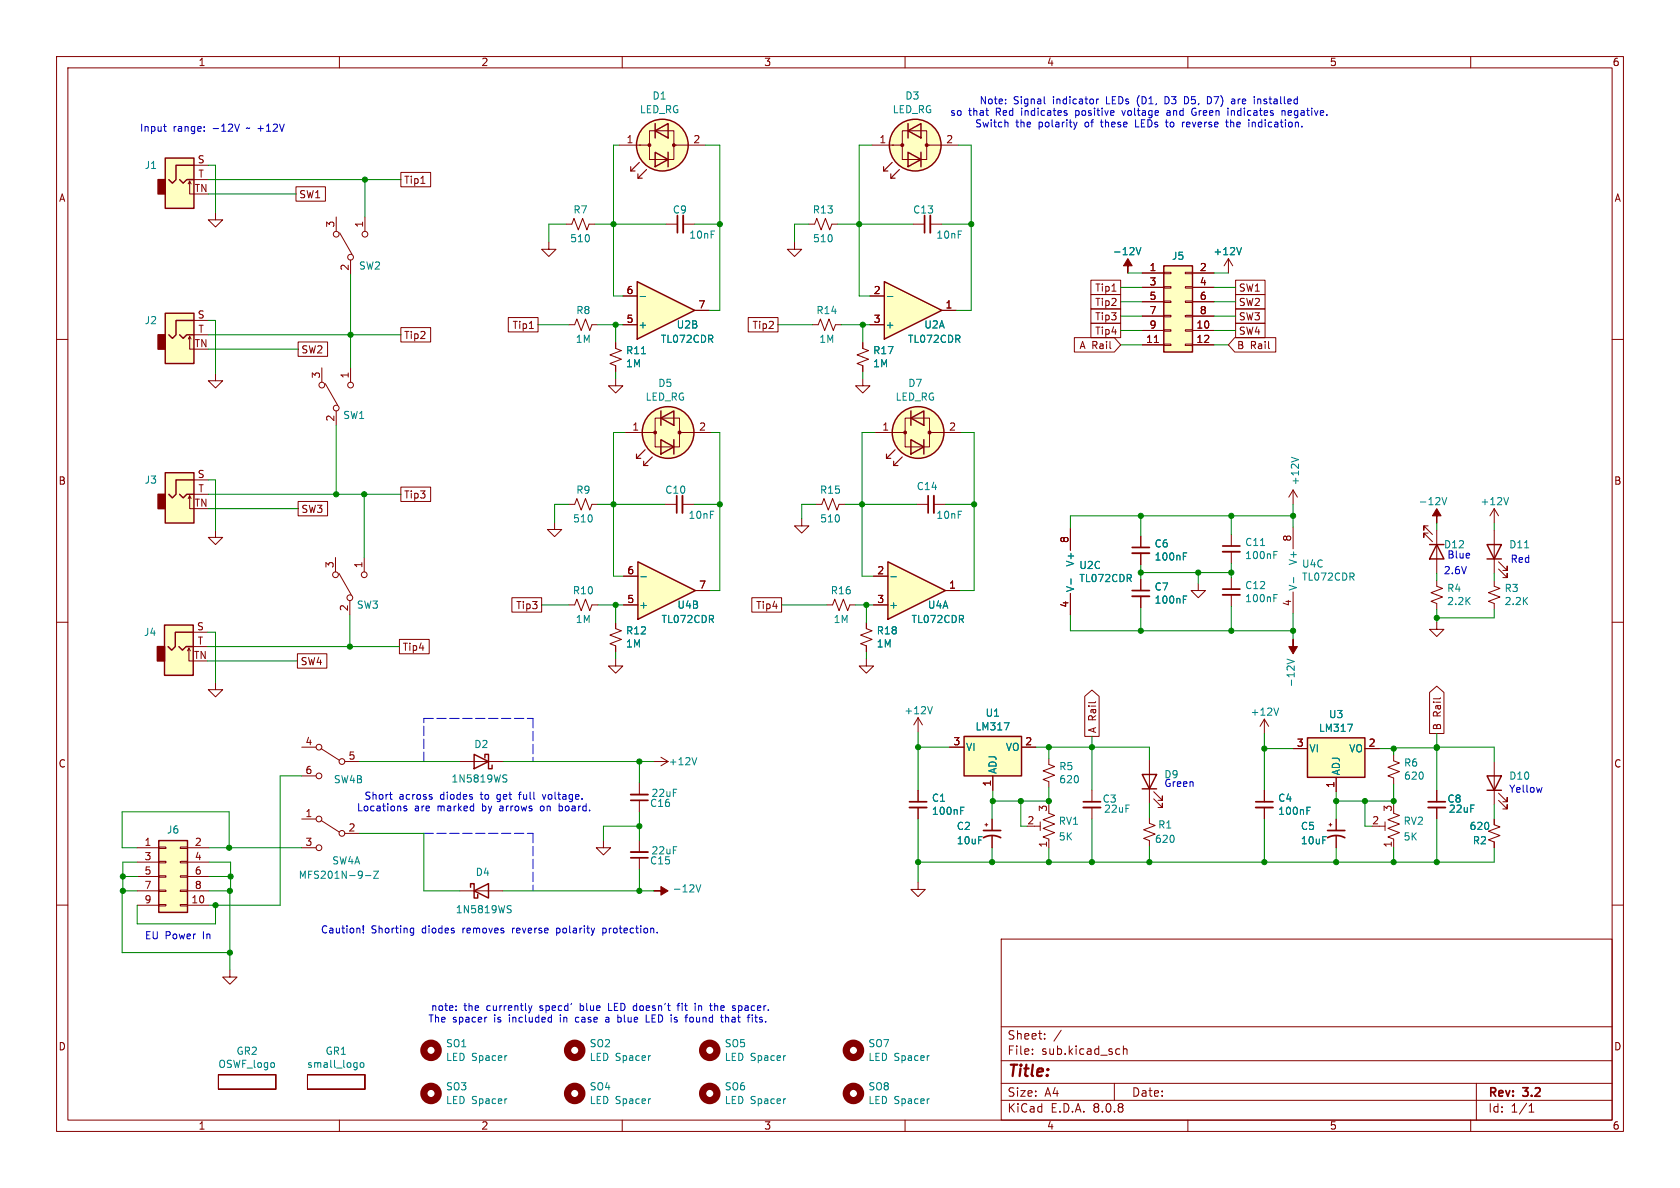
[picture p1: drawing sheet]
<svg xmlns="http://www.w3.org/2000/svg" width="297mm" height="210mm" viewBox="0 0 297 210" stroke-linecap="round" stroke-linejoin="round" font-family="sans-serif">
<g fill="none" stroke="#840000" stroke-width=".18">
<path d="M10 10h277v190h-277zM12 12h273v186h-273zM60 10v2M110 10v2M160 10v2M210 10v2M260 10v2M143.6 57.4h1.1l.3-1 .8 2 .8-2 .7 2 .4-1h1M10 60h2M285 60h2M10 110h2M285 110h2"/>
<path d="M113 138.4v2.1M113 141.5v2M10 160h2M177 166h108v32h-108zM285 160h2M60 198v2M110 198v2M160 198v2M177 194.5h108M177 191.5h108M177 187.5h108M177 181.5h108"/>
<path d="M182.5 186.3v.1M182.5 185.5v.1M184.7 183.6v.1M184.7 182.8v.1M187.6 182.1l-1.3 2M197 191.5v3M197.8 185.4l.2 .1M198 186.3l-.2 .1M198.6 184.9v1.5M198.6 185.5l.2-.1 .4 .1v.9M210 198v2M260 198v2"/>
<path d="M261 191.5v6.5M270.3 196.6h.9M270.3 195.5l.4-.4v1.5"/>
</g>
<circle cx="150.9" cy="185.7" r="1.27" fill="none" stroke="#840000" stroke-width="1.3"/>
<path d="M164.2 186.6h.1" fill="none" stroke="#008484" stroke-width=".18"/>
<path d="M111.5 140.5h3.1" fill="none" stroke="#840000" stroke-width=".33"/>
<path d="M111.5 141.5h3.1" fill="none" stroke="#840000" stroke-width=".3"/>
<path d="M231.1 130.4h10.2v7h-10.2z" fill="#ffffc2"/>
<path d="M231.1 130.4h10.2v7h-10.2zM262.9 137.2h2.5l-1.2 2.5zM262.9 139.7h2.5" fill="none" stroke="#840000" stroke-width=".25"/>
<g fill="none" stroke="#840000" stroke-width=".18">
<path d="M100.1 39.6h1l.4-1 .7 2 .8-2 .8 2 .3-1h1.1M117.7 39.6h2.1M120.8 39.6h2M97 42.8v1.3h1.3l-1.3 1.2-1.2-1.2h1.2M100.6 57.4h1l.4-1 .7 2 .8-2 .8 2 .3-1h1.1M108.8 60.6v1l1.1 .4-2.1 .7 2.1 .8-2.1 .8 1 .3v1.1M38.1 93.7v1.3h1.3l-1.3 1.3-1.3-1.3h1.3M228.6 132.3h2.5M236.2 137.4v2.6M241.3 132.3h2.5M246.4 133.5v1l1 .4-2 .7 2 .8-2 .8 1 .3v1.1M254 139.7v2"/>
<path d="M264.2 134.6v7.6M113 148.6v2M113 151.6v2.1M234.9 145.8h.6M235.2 145.5v.6M236.2 144.8v2M236.2 147.8v2.1M243.8 146.1h1.1M244.9 145.3v1.5M246.4 143.8l1 .3-2 .8 2 .8-2 .7 2 .8-2 .8 1 .3v1.6M254 142.7v2.1M264.2 144.8v1l1 .4-2.1 .7 2.1 .8-2.1 .8 1.1 .3v1.1"/>
<path d="M264.9 141.5l1.5 1.5v-.8v.8h-.7M264.9 140.2l1.5 1.5v-.7v.7h-.7"/>
</g>
<path d="M113.4 62.5h.7M238.2 128h.9l-.6 1.3M123 156.4l.5 1.3 .4-1.3" fill="none" stroke="#008484" stroke-width=".18"/>
<path d="M120.8 38.1v3M111.5 150.6h3.1M252.5 142.7h3" fill="none" stroke="#840000" stroke-width=".33"/>
<path d="M119.8 38.1v3M111.5 151.6h3.1M234.7 148.1a3.2 3.2 0 0 1 3 0M234.7 146.8h3M252.5 141.7h3" fill="none" stroke="#840000" stroke-width=".3"/>
<path d="M115.6 157.5h1.2v-.8l1.3 .8-1.3 .7v-.7z" fill="#840000" stroke="#840000" stroke-width=".18"/>
<path d="M205.7 47h5.1v15.2h-5.1z" fill="#ffffc2"/>
<g fill="none" stroke="#840000" stroke-width=".18">
<path d="M201.9 48.3h3.8M201.9 58.4h3.8M201.9 50.8h3.8M201.9 53.3h3.8M201.9 55.9h3.8M205.7 58.3h1.3v.2h-1.3zM205.7 55.8h1.3v.2h-1.3zM205.7 53.2h1.3v.3h-1.3zM205.7 50.7h1.3v.2h-1.3zM205.7 48.1h1.3v.3h-1.3zM209.5 58.3h1.3v.2h-1.3zM209.5 55.8h1.3v.2h-1.3z"/>
<path d="M209.5 53.2h1.3v.3h-1.3zM209.5 50.7h1.3v.2h-1.3zM209.5 48.1h1.3v.3h-1.3zM210.8 48.3h3.8M210.8 58.4h3.8M210.8 50.8h3.8M210.8 53.3h3.8M210.8 55.9h3.8M201.9 61h3.8M204.1 60.5h.7M205.7 60.8h1.3v.3h-1.3zM209.5 60.8h1.3v.3h-1.3z"/>
<path d="M210.8 61h3.8M81.3 134.6h7.6M162.3 156v1.2h1.3l-1.3 1.3-1.3-1.3h1.3"/>
</g>
<path d="M205.7 47h5.1v15.2h-5.1zM83.8 133.4l2.6 1.2-2.6 1.3zM85.7 134v-.6h.7v2.5h.6v-.6" fill="none" stroke="#840000" stroke-width=".25"/>
<path d="M89.1 137.6l.4 .1 .1 .3-.2 .2h-.3M89.1 137h.5" fill="none" stroke="#008484" stroke-width=".18"/>
<path d="M156.3 49.8l10.2 5.1-10.2 5z" fill="#ffffc2"/>
<path d="M156.3 49.8l10.2 5.1-10.2 5z" fill="none" stroke="#840000" stroke-width=".25"/>
<g fill="none" stroke="#840000" stroke-width=".18">
<path d="M38.1 37.6v1.3h1.3l-1.3 1.2-1.3-1.2h1.3M59.4 38.4v2.5M64.5 38.4v2.5M161.4 39.6h2M164.5 39.6h2M60 41.1l2.2 3.9M62 46v2.5M153.8 52.3h2.5M153.8 57.4h2.5M166.5 54.9h2.5M217.2 45.7l.7 1.3M217.2 45.7v2.6"/>
<path d="M217.2 45.7l-.8 1.3M38.1 120.7v1.2h1.3l-1.3 1.3-1.3-1.3h1.3"/>
<circle cx="59.4" cy="41.4" r=".51"/>
<circle cx="62" cy="45.5" r=".51"/>
<circle cx="64.5" cy="41.4" r=".51"/>
</g>
<path d="M156.9 52.4h.9M219.5 43.8l-.4 1.2M138.8 194.2h.1M138.8 186.6h.1M164.2 194.2h.1" fill="none" stroke="#008484" stroke-width=".18"/>
<path d="M164.5 38.1v3" fill="none" stroke="#840000" stroke-width=".33"/>
<path d="M163.4 38.1v3" fill="none" stroke="#840000" stroke-width=".3"/>
<g fill="none" stroke="#840000" stroke-width="1.3">
<circle cx="125.5" cy="185.7" r="1.27"/>
<circle cx="125.5" cy="193.3" r="1.27"/>
<circle cx="150.9" cy="193.3" r="1.27"/>
</g>
<path d="M29.2 55.4h5.1v8.9h-5.1z" fill="#ffffc2"/>
<path d="M27.9 59.2h1.3v2.5h-1.3z" fill="#840000" stroke="#840000" stroke-width=".25"/>
<path d="M33.3 59.9l.2-.5v2.3h.8M33.5 59.4l.3 .5M34.3 56.6h2.5M34.3 59.2h2.5" fill="none" stroke="#840000" stroke-width=".18"/>
<path d="M29.2 55.4h5.1v8.9h-5.1zM31.7 59.2l.7 .6 .6-.6h1.3M34.3 56.6h-3.2v2.6l-.6 .6-.7-.6" fill="none" stroke="#840000" stroke-width=".25"/>
<path d="M29.1 110.5h5.1v8.9h-5.1z" fill="#ffffc2"/>
<path d="M27.8 114.3h1.3v2.5h-1.3z" fill="#840000" stroke="#840000" stroke-width=".25"/>
<path d="M154.2 25.7h3.8M159.5 23.1h4.3v5.1h-4.3zM163.8 25.7h5.6M33.1 115.1l.3-.5v2.2h.8M33.4 114.6l.3 .5M34.2 111.8h2.5M34.2 114.3h2.5" fill="none" stroke="#840000" stroke-width=".18"/>
<g fill="none" stroke="#840000" stroke-width=".25">
<path d="M160.5 23.1l2.3-1.3v2.6zM160.5 26.9l2.3 1.3-2.3 1.3zM160.5 21.8v2.6M162.8 26.9v2.6M29.1 110.5h5.1v8.9h-5.1zM31.6 114.3l.7 .6 .6-.6h1.3M34.2 111.8h-3.2v2.5l-.6 .6-.7-.6"/>
<circle cx="161.8" cy="25.7" r="4.6"/>
</g>
<g fill="#840000" stroke="#840000" stroke-width=".18">
<path d="M199.4 45.7l.8 1.3h-.8v1.3v-1.3h-.8z"/>
<path d="M157.7 25.7h1.8z"/>
<circle cx="163.8" cy="25.7" r=".25"/>
<circle cx="159.5" cy="25.7" r=".25"/>
</g>
<path d="M200.9 43.8l.4 1.2 .4-1.2M114.9 194.2h.1" fill="none" stroke="#008484" stroke-width=".18"/>
<circle cx="101.6" cy="193.3" r="1.27" fill="none" stroke="#840000" stroke-width="1.3"/>
<circle cx="161.8" cy="25.7" r="4.6" fill="#ffffc2" stroke="#ffffc2" stroke-width=".18"/>
<path d="M156.2 29.5v.7M157.5 30.7v.8M157.7 28.7l-1.5 1.5h.8M159 30l-1.5 1.5h.7" fill="none" stroke="#840000" stroke-width=".2"/>
<path d="M29.2 27.9h5.1v8.9h-5.1z" fill="#ffffc2"/>
<path d="M27.9 31.8h1.3v2.5h-1.3z" fill="#840000" stroke="#840000" stroke-width=".25"/>
<g fill="none" stroke="#840000" stroke-width=".18">
<path d="M33.3 32.5l.2-.5v2.3h.8M33.5 32l.3 .5M34.3 29.2h2.5M34.3 31.8h2.5M109.5 25.7h3.8M114.8 23.1h4.3v5.1h-4.3zM119.1 25.7h5.6M38.1 66v1.3h1.3l-1.3 1.3-1.3-1.3h1.3M254 110v1.3h1.3l-1.3 1.2-1.3-1.2h1.3M223.5 127.1l-.7 1.3M223.5 127.1v2.6M223.5 127.1l.8 1.3"/>
<path d="M81.3 157.5h7.6M106.7 148.6v1.3h-1.3l1.3 1.2 1.2-1.2h-1.2M40.6 171.5v1.2h1.3l-1.3 1.3-1.2-1.3h1.2M38.6 190v2.5zM38.6 190h10.2zM38.6 192.5h10.2zM48.8 190v2.5zM54.4 190v2.5zM54.4 190h10.1zM54.4 192.5h10.1zM64.5 190v2.5z"/>
</g>
<g fill="none" stroke="#840000" stroke-width=".25">
<path d="M29.2 27.9h5.1v8.9h-5.1zM31.7 31.8l.7 .6 .6-.6h1.3M34.3 29.2h-3.2v2.6l-.6 .6-.7-.6M115.8 23.1l2.3-1.3v2.6zM115.8 26.9l2.3 1.3-2.3 1.3zM115.8 21.8v2.6M118.1 26.9v2.6M83.2 156.8v-.6h.6v2.6h.7v-.7M83.8 157.5l2.6-1.3v2.6z"/>
<circle cx="117.1" cy="25.7" r="4.6"/>
</g>
<g fill="none" stroke="#840000" stroke-width="1.3">
<circle cx="76.2" cy="185.7" r="1.27"/>
<circle cx="76.2" cy="193.3" r="1.27"/>
<circle cx="101.6" cy="185.7" r="1.27"/>
</g>
<path d="M227.5 116.5l1.3 .4-1.3 .5M226.1 125.2l-.5 1.2M89.9 160.7l.4 .1 .1 .3-.3 .3h-.3M89.9 160.1l.5 .1M63.8 187.9l.3-.1 .2 .3v.4l-.2 .2-.3-.1-.1-.1zM89.5 186.6h.1M89.5 194.2h.1M114.9 186.6h.1" fill="none" stroke="#008484" stroke-width=".18"/>
<circle cx="117.1" cy="25.7" r="4.6" fill="#ffffc2" stroke="#ffffc2" stroke-width=".18"/>
<g fill="#840000" stroke="#840000" stroke-width=".18">
<path d="M113 25.7h1.8z"/>
<path d="M228.6 113v1.3h.8l-.8 1.3-.8-1.3h.8z"/>
<circle cx="119.1" cy="25.7" r=".25"/>
<circle cx="114.8" cy="25.7" r=".25"/>
</g>
<path d="M111.5 29.5v.7M112.8 30.7v.8M113 28.7l-1.5 1.5h.8M114.3 30l-1.5 1.5h.7" fill="none" stroke="#840000" stroke-width=".2"/>
<path d="M28.1 148.6h5v12.7h-5z" fill="#ffffc2"/>
<g fill="none" stroke="#840000" stroke-width=".18">
<path d="M143 39.6h1l.4-1 .8 2 .7-2 .8 2 .4-1h1M56.9 65v2.6M57.5 67.8l2.2 3.8M59.4 72.6v2.6M62 65v2.6M24.3 149.9h3.8M24.3 152.4h3.8M24.3 154.9h3.8M24.3 157.5h3.8M28.1 159.9h1.2v.2h-1.2zM28.1 157.4h1.2v.2h-1.2zM28.1 154.8h1.2v.3h-1.2z"/>
<path d="M28.1 152.3h1.2v.2h-1.2zM28.1 149.7h1.2v.3h-1.2zM31.9 159.9h1.2v.2h-1.2zM31.9 157.4h1.2v.2h-1.2zM31.9 154.8h1.2v.3h-1.2zM31.9 152.3h1.2v.2h-1.2zM31.9 149.7h1.2v.3h-1.2zM33.1 149.9h3.9M33.1 152.4h3.9M33.1 154.9h3.9M33.1 157.5h3.9M24.3 160h3.8"/>
<path d="M33.1 160h3.9"/>
<circle cx="56.9" cy="68.1" r=".51"/>
<circle cx="59.4" cy="72.1" r=".51"/>
<circle cx="62" cy="68.1" r=".51"/>
</g>
<path d="M28.1 148.6h5v12.7h-5z" fill="none" stroke="#840000" stroke-width=".25"/>
<path d="M29.2 83.6h5.1v8.9h-5.1z" fill="#ffffc2"/>
<path d="M27.9 87.4h1.3v2.5h-1.3z" fill="#840000" stroke="#840000" stroke-width=".25"/>
<path d="M33.3 88.1l.2-.5v2.3h.8M33.5 87.6l.3 .5M34.3 84.8h2.5M34.3 87.4h2.5M108.8 110.1v1l1.1 .4-2.1 .8 2.1 .7-2.1 .8 1 .4v1" fill="none" stroke="#840000" stroke-width=".18"/>
<path d="M29.2 83.6h5.1v8.9h-5.1zM31.7 87.4l.7 .6 .6-.6h1.3M34.3 84.8h-3.2v2.6l-.6 .6-.7-.6" fill="none" stroke="#840000" stroke-width=".25"/>
<path d="M112.8 99.3l10.1 5.1-10.1 5.1z" fill="#ffffc2"/>
<path d="M112.8 99.3l10.1 5.1-10.1 5.1z" fill="none" stroke="#840000" stroke-width=".25"/>
<path d="M228.6 93.2v3.8M110.2 106.9h2.6M110.2 101.9h2.6M122.9 104.4h2.6M228.6 104.6v3.9" fill="none" stroke="#840000" stroke-width=".18"/>
<path d="M113.3 101.9h1M228.7 102.1v.9" fill="none" stroke="#008484" stroke-width=".18"/>
<path d="M112.6 49.8l10.2 5.1-10.2 5z" fill="#ffffc2"/>
<g fill="none" stroke="#840000" stroke-width=".25">
<path d="M112.6 49.8l10.2 5.1-10.2 5zM116.8 73.9l2.3-1.3v2.6zM116.8 77.7l2.3 1.3-2.3 1.3zM116.8 72.6v2.6M119.1 77.7v2.6M262.9 96.3h2.5l-1.2 2.5zM262.9 98.8h2.5"/>
<circle cx="118.1" cy="76.5" r="4.6"/>
</g>
<g fill="none" stroke="#840000" stroke-width=".18">
<path d="M110.1 57.4h2.5M110.1 52.3h2.5M122.8 54.9h2.5M140.5 42.8v1.3h1.2l-1.2 1.2-1.3-1.2h1.3M108.8 66.9v1.3h1.3l-1.3 1.3-1.2-1.3h1.2M110.5 76.5h3.8M115.8 73.9h4.3v5.1h-4.3zM120.1 76.5h5.6M152.5 66.9v1.3h1.3l-1.3 1.3-1.2-1.3h1.2M152.5 60.6v1l1 .4-2 .7 2 .8-2 .8 1 .3v1.1M59.3 98.6v2.5M64.4 98.6v2.5"/>
<path d="M98 92.3v1.3h1.3l-1.3 1.3-1.2-1.3h1.2M100.6 89.2h1l.4-1.1 .7 2.1 .8-2.1 .8 2.1 .3-1h1.1M117.6 89.2h2M120.6 89.2h2.1M141.7 91.7v1.3h1.3l-1.3 1.2-1.2-1.2h1.2M144.3 89.2h1l.4-1.1 .7 2.1 .8-2.1 .8 2.1 .3-1h1.1M264.2 93.7v7.6M264.9 99.3l1.5 1.5v-.7v.7h-.7M59.9 101.3l2.2 3.9M61.8 106.2v2.5M100.6 106.9h1l.4-1 .7 2.1 .8-2.1 .8 2.1 .3-1.1h1.1M108.8 116.5v1.2h1.3l-1.3 1.3-1.2-1.3h1.2"/>
<path d="M146.2 106.9h1l.4-1 .7 2.1 .8-2.1 .8 2.1 .3-1.1h1.1M254 102.6v1l1 .4-2 .8 2 .7-2 .8 1 .4v1M264.2 102.6v1l1 .4-2.1 .8 2.1 .7-2.1 .8 1.1 .4v1M264.9 100.6l1.5 1.5v-.8v.8h-.7M53.3 132.1h2.6M53.3 137.2h2.6M56.8 132.3l3.1 2.1M61 134.6h2.5M115.6 134.6h2.5M116.8 133.9l1.3 .7M118.1 134.6l-1.3 .8M162.3 126.9v2.5"/>
<path d="M162.3 139.7v2M162.3 126.9l-.8 1.2M162.3 126.9l.8 1.2M185.4 134.1v1l1 .4-2 .8 2 .7-2 .8 1 .4v1M53.3 144.8h2.6M53.3 149.9h2.6M56.8 145l3.1 2.1M61 147.3h2.5M162.3 142.7v2.1M174.1 145.8h.5M174.4 145.5v.6M175.4 144.8v2"/>
<path d="M175.4 147.8v2.1M182.9 146.1h1M183.9 145.3v1.5M185.4 143.8l1 .3-2 .8 2 .8-2 .7 2 .8-2 .8 1 .3v1.6"/>
<circle cx="59.3" cy="101.6" r=".51"/>
<circle cx="61.8" cy="105.7" r=".51"/>
<circle cx="64.4" cy="101.6" r=".51"/>
<circle cx="56.4" cy="132.1" r=".51"/>
<circle cx="56.4" cy="137.2" r=".51"/>
<circle cx="60.5" cy="134.6" r=".51"/>
<circle cx="56.4" cy="144.8" r=".51"/>
<circle cx="56.4" cy="149.9" r=".51"/>
<circle cx="60.5" cy="147.3" r=".51"/>
</g>
<path d="M113.2 52.4h.9M254.9 88l.4 1.2 .5-1.2M269.5 96.8h.8M123.2 133.9l-.4 1.3M164.8 124.9l-.4 1.3M64.6 154.8h1M66.1 154h.8l-.8 1.3h.8M169.8 143.3h.5M169.8 142.7h.6" fill="none" stroke="#008484" stroke-width=".18"/>
<g fill="#840000" stroke="#840000" stroke-width=".18">
<path d="M254 89.9l.8 1.3h-.8v1.3v-1.3h-.8z"/>
<path d="M114 76.5h1.8z"/>
<circle cx="120.1" cy="76.5" r=".25"/>
<circle cx="115.8" cy="76.5" r=".25"/>
</g>
<path d="M120.6 87.6v3.1M160.8 142.7h3" fill="none" stroke="#840000" stroke-width=".33"/>
<path d="M119.6 87.6v3.1M160.8 141.7h3M173.9 148.1a3.2 3.2 0 0 1 3 0M173.9 146.8h3" fill="none" stroke="#840000" stroke-width=".3"/>
<circle cx="118.1" cy="76.5" r="4.6" fill="#ffffc2" stroke="#ffffc2" stroke-width=".18"/>
<path d="M114 79.5l-1.5 1.5h.8M112.5 80.3v.7M113.8 81.5v.8M115.3 80.8l-1.5 1.5h.8" fill="none" stroke="#840000" stroke-width=".2"/>
<path d="M170.4 130.2h10.2v7h-10.2z" fill="#ffffc2"/>
<g fill="none" stroke="#840000" stroke-width=".25">
<path d="M161 73.9l2.3-1.3v2.6zM161 77.7l2.3 1.3-2.3 1.3zM161 72.6v2.6M163.3 77.7v2.6M252.7 96.3h2.6M254 96.3l1.3 2.5h-2.6zM170.4 130.2h10.2v7h-10.2zM201.9 136.9h2.6l-1.3 2.5zM201.9 139.4h2.6"/>
<circle cx="162.3" cy="76.5" r="4.6"/>
</g>
<g fill="none" stroke="#840000" stroke-width=".18">
<path d="M154.7 76.5h3.8M160 73.9h4.3v5.1h-4.3zM164.3 76.5h5.6M162.1 89.2h2M165.1 89.2h2M189.2 93.5v3.8M201.7 94.7v2.1M201.7 97.8v2M217.7 94.5v2M217.7 97.5v2.1M228.6 86.6l-.8 1.3M228.6 86.6v2.6"/>
<path d="M228.6 86.6l.8 1.3M252.5 93h-.8v.7v-.7l1.5 1.5M252.5 94.2h-.8v.8v-.8l1.5 1.6M254 93.7v7.6M153.2 116.5v1.2h1.2l-1.2 1.3-1.3-1.3h1.3M153.2 110.1v1l1 .4-2.1 .8 2.1 .7-2.1 .8 1.1 .4v1M189.2 104.9v3.8M201.7 102.4v2M201.7 105.4v2M211.8 103.1v1.3h1.3l-1.3 1.3-1.2-1.3h1.2M217.7 102.1v2M217.7 105.2v2"/>
<path d="M167.9 132.1h2.5M175.5 137.2v2.5M180.6 132.1h2.5M193 139.7v2M203.2 134.4v7.6M204 140l1.5 1.5v-.8v.8h-.8M223.5 139.7v2M193 142.7v2.1M203.2 144.5v1l1 .4-2 .8 2 .7-2 .8 1 .4v1M204 141.2l1.5 1.5v-.7v.7h-.8M223.5 142.7v2.1"/>
</g>
<g fill="none" stroke="#008484" stroke-width=".18">
<path d="M209.2 98.3h.4M209.2 97.7h.6M222.8 96.4h.8M225.2 98.1h.4M225.2 97.5h.6M228.3 80.8l1.3 .5M189.3 102.3v1M209.2 106h.4M209.2 105.4h.6M225.2 105.7h.4M225.2 105.1h.6M177.5 127.8h.9l-.6 1.2"/>
<path d="M231 143.3h.5M231 142.7h.7"/>
</g>
<path d="M165.1 87.6v3.1M200.2 97.8h3M216.2 97.5h3M200.2 105.4h3M216.2 105.2h3M191.5 142.7h3.1M222 142.7h3" fill="none" stroke="#840000" stroke-width=".33"/>
<path d="M164.1 87.6v3.1M200.2 96.8h3M216.2 96.5h3M200.2 104.4h3M216.2 104.1h3M191.5 141.7h3.1M222 141.7h3" fill="none" stroke="#840000" stroke-width=".3"/>
<circle cx="162.3" cy="76.5" r="4.6" fill="#ffffc2" stroke="#ffffc2" stroke-width=".18"/>
<g fill="#840000" stroke="#840000" stroke-width=".18">
<path d="M158.2 76.5h1.8z"/>
<circle cx="164.3" cy="76.5" r=".25"/>
<circle cx="160" cy="76.5" r=".25"/>
</g>
<path d="M158.2 79.5l-1.5 1.5h.8M156.7 80.3v.7M158 81.5v.8M159.5 80.8l-1.5 1.5h.7" fill="none" stroke="#840000" stroke-width=".2"/>
<path d="M157 99.3l10.1 5.1-10.1 5.1z" fill="#ffffc2"/>
<path d="M157 99.3l10.1 5.1-10.1 5.1z" fill="none" stroke="#840000" stroke-width=".25"/>
<g fill="none" stroke="#840000" stroke-width=".18">
<path d="M52.3 33h5.2v2.6h-5.2zM70.9 30.5h5.2v2.5h-5.2zM74.4 32.4h.7M70.9 57.9h5.2v2.6h-5.2zM89.9 56.1h5.2v2.6h-5.2zM93.6 58.1h.7M110.1 57.4h2.5M110.1 52.3h2.5M122.8 54.9h2.5M132.3 56.1h5.2v2.6h-5.2zM153.8 57.4h2.5M153.8 52.3h2.5"/>
<path d="M166.5 54.9h2.5M189.9 59.7h7.1l1.1 1.3-1.1 1.2h-7.1zM192.9 57.1h5.2v2.6h-5.2zM192.9 52.1h5.2v2.5h-5.2zM192.9 54.6h5.2v2.6h-5.2zM192.9 49.5h5.2v2.6h-5.2zM196.6 51.5h.7M201.9 48.3h3.8M201.9 58.4h3.8M201.9 50.8h3.8M201.9 53.3h3.8M201.9 55.9h3.8"/>
<path d="M210.8 48.3h3.8M210.8 58.4h3.8M210.8 50.8h3.8M210.8 53.3h3.8M210.8 55.9h3.8M218.3 59.7h7.2v2.5h-7.2l-1.1-1.2zM218.4 49.5h5.2v2.6h-5.2zM218.4 52.1h5.2v2.5h-5.2zM218.4 57.1h5.2v2.6h-5.2zM218.4 54.6h5.2v2.6h-5.2zM52.7 60.5h5.2v2.5h-5.2zM108.8 60.6v1"/>
<path d="M108.8 64.6v1.1M152.5 60.6v1M152.5 64.6v1.1M201.9 61h3.8M204.1 60.5h.7M210.8 61h3.8M52.7 88.6h5.2v2.6h-5.2zM70.9 86.1h5.2v2.5h-5.2zM189.2 93.5v3.8M201.7 94.7v2.1M201.7 97.8v2M264.2 89.9l-.8 1.3"/>
<path d="M264.2 89.9v2.6M264.2 89.9l.7 1.3M52.6 115.6h5.2v2.5h-5.2zM70.6 113h5.3v2.6h-5.3zM90.5 105.7h5.3v2.5h-5.3zM108.8 110.1v1M108.8 114.2v1M110.2 101.9h2.6M110.2 106.9h2.6M122.9 104.4h2.6M132.9 105.7h5.3v2.5h-5.3zM153.2 110.1v1"/>
<path d="M153.2 114.2v1M154.4 101.9h2.6M154.4 106.9h2.6M167.1 104.4h2.6M189.2 104.9v3.8M201.7 102.4v2M201.7 105.4v2M162.3 139.7v2M167.9 132.1h2.5M175.5 137.2v2.5M180.6 132.1h2.5M191.8 123.1l1.2-1.1 1.3 1.1v7.1h-2.5z"/>
<path d="M223.5 139.7v2M228.6 132.3h2.5M236.2 137.4v2.6M241.3 132.3h2.5M252.7 122.4l1.3-1.1 1.3 1.1v7.3h-2.6zM254 139.7v2M162.3 142.7v2.1M175.4 144.8v2M175.4 147.8v2.1M223.5 142.7v2.1M236.2 144.8v2M236.2 147.8v2.1"/>
<path d="M254 142.7v2.1M264.2 144.8v1M264.2 148.8v1.1"/>
</g>
<g fill="none" stroke="#008484" stroke-width=".18">
<path d="M113.2 52.4h.9M156.9 52.4h.9M200.9 43.8l.4 1.2 .4-1.2M219.5 43.8l-.4 1.2M113.4 62.5h.7M209.2 98.3h.4M209.2 97.7h.6M266.7 88l-.4 1.2M113.3 101.9h1M157.5 101.9h1M189.3 102.3v1M209.2 106h.4"/>
<path d="M209.2 105.4h.6M177.5 127.8h.9l-.6 1.2M238.2 128h.9l-.6 1.3M169.8 143.3h.5M169.8 142.7h.6M231 143.3h.5M231 142.7h.7"/>
</g>
<g fill="none" stroke="#0000c2" stroke-width=".18">
<path d="M177.8 18.2v.2M177.8 17.6v.1M184.6 17.1v1.1l.2 .2M188.3 20h.3l.1 .2-.2 .2h-.3M188.3 19.5l.3 .1M193.9 17.5v.9M194.2 17.5l-.3 .2M198.3 19.5l.3 .9M206.3 17.1h-.3v1.3h.3M206.7 19.5l-.4 .1M206.7 19.9h-.3l-.1 .2v.2l.4 .1M209.9 17.1h-.5v1.3l.5-.1"/>
<path d="M210.7 19.4a.58 .58 0 0 0 0 .7 .58 .58 0 0 0 .7 .2M211.2 19.9h.3M214.1 17.3l-.6-.2v1.3l.6-.2M217.7 19.5v.9M217.8 17.6h.4l.1 .8M217.8 18.3h.5M217.9 19.5l-.2 .2M218.3 17.8l-.5 .1M222.3 17.5v.9M222.7 17.5l-.4 .1M226.6 19.7l.2-.2 .3 .1 .1 .8M226.6 19.5v.9"/>
<path d="M28.9 22.4h.5M29.2 23.1l.2 .1M36.1 23.1v.1M36.1 22.4v.1M42.3 21.9l-.4 1.3M177.8 21.6l.4 .2v.6M189.8 21.6l.3 .8M190.1 22.4l-.1 .3M190.4 21.6l-.3 .8M200.8 21.2v1.2h.6M206 21.6h.5M206.2 22.3l.3 .1"/>
<path d="M209.4 21.6l-.4 .2M216.7 21.6h.4M216.8 21.2v1.1l.3 .1M221.4 21.6v.8M221.7 21.6l-.3 .1M272.6 139.2l-.2 .8M68.9 140.4h.4M69.1 141.2l.2 .1M71.9 142.6l-.3-.1-.2 .2 .1 .2 .4 .1v.3h-.5M76.2 140.9l.2 .2-.2 .2M76.2 140.4l.2 .1M91.7 140.4h.4"/>
<path d="M91.9 140.1l-.1 1.2M95.6 142.6l-.1 .1 .1 .6M95.9 140.4l.3 .9 .3-.9M98.8 143.3h.4M98.8 142.1v1.2M64.2 164.8v.1M64.2 163.7v.7M72.6 164.9h.5M72.6 164.1h.5M73.1 164.1v1l-.1 .2h-.3M80.6 178.5v.1M80.6 177.8v.2"/>
<path d="M93.4 177.8l.3 .8M93.7 178.6l-.3 .5M94 177.8l-.3 .8M97.5 179.4v1.3M98.4 164.1v1.2M98.4 164.9h.1M98.5 164.1h-.1M102 179.8l-.3 .3v.3l.3 .3M106.6 164.9h.3M106.6 164.1v1.2M106.9 164.1h-.3M107.5 179.8l-.4 .1"/>
<path d="M107.6 177.4v1.2h.6M109.3 179.8l.5 .2M114.2 179.4v1.3h.7M116.2 164.8v.1M119.7 177.8h.5M120.2 177.4l-.3 .1v1.1M122.3 179.8l-.3 .1-.1 .2 .1 .5 .3 .1M122.9 177.4v.1M122.9 177.8v.8M123.5 177.8v.8M123.7 177.8l-.2 .1M126.3 177.4v1.2"/>
<path d="M126.5 177.8l-.2 .1M127.4 179.8h.5M128.3 180l.3-.2 .2 .2M128.3 179.4v1.3M130.6 177.8v1.3M130.6 178.6h.1M130.7 177.8h-.1M133 179.8v.9M133.6 179.4v1.1l.2 .2M97.5 180.6l-.4 .1M107.5 180.2h-.3l-.2 .2 .1 .2 .4 .1M109.8 180.6l-.5 .1"/>
<path d="M127.7 180.7h.2"/>
</g>
<path d="M74.9 134.6v-7.6M74.9 127h19.3M94.2 127v7.6M74.9 147.3h19.3M94.2 147.3v10.2" fill="none" stroke="#0000c2" stroke-width=".18" stroke-dasharray="1.7 .6"/>
<g fill="none" stroke="#008400" stroke-width=".18">
<path d="M36.8 29.2h1.3v8.4M36.8 31.8h34.1M36.8 34.3h15.5M64.5 31.8v6.6M100.1 39.6h-3.1v3.2M105.2 39.6h12.5M109.5 25.7h-1v26.6h1.6M122.8 39.6h4.5M124.7 25.7h2.6v29.2h-2M143 39.6h-2.5v3.2M148.1 39.6h13.3M154.2 25.7h-2.3v26.6h1.9"/>
<path d="M166.5 39.6h5.2M169.4 25.7h2.3v29.2h-2.7M36.8 56.6h1.3v9.4M36.8 59.2h34.1M62 48.5v16.5M95.1 57.4h5.5M105.7 57.4h4.4M108.8 57.4v3.2M137.5 57.4h6.1M148.7 57.4h5.1M152.5 57.4v3.2M198.1 53.3h3.8"/>
<path d="M198.1 50.8h3.8M198.1 58.4h3.8M198.1 55.9h3.8M199.4 48.3h2.5M214.6 53.3h3.8M214.6 50.8h3.8M214.6 58.4h3.8M214.6 55.9h3.8M214.6 48.3h2.6M36.8 61.7h15.9M59.4 75.2v12.2M108.8 65.7v1.2"/>
<path d="M110.5 76.5h-2v25.4h1.7M125.7 76.5h1.6v27.9h-1.8M152.5 65.7v1.2M154.7 76.5h-2.3v25.4h2M169.9 76.5h2.3v27.9h-2.5M198.1 61h3.8M214.6 61h2.6M36.8 84.8h1.3v8.9M36.8 87.4h34.1M36.8 89.9h15.9M64.4 87.4v11.2M100.6 89.2h-2.6v3.1"/>
<path d="M105.7 89.2h11.9M122.7 89.2h4.6M144.3 89.2h-2.6v2.5M149.4 89.2h12.7M167.1 89.2h5.1M201.7 91.2v3.5M201.7 99.8v2.6M217.7 91.2v3.3M217.7 99.6v2.5M228.6 89.2v4M228.6 91.2h-39.4v2.3M254 92.5v1.2"/>
<path d="M264.2 92.5v1.2M36.7 114.3h33.9M36.7 111.8h1.4v8.9M36.7 116.8h15.9M61.8 108.7v5.6M95.8 106.9h4.8M105.7 106.9h4.5M108.8 106.9v3.2M108.8 115.2v1.3M138.2 106.9h8M151.3 106.9h3.1M153.2 106.9v3.2"/>
<path d="M153.2 115.2v1.3M189.2 108.7v2.8h39.4M201.7 107.4v4.1M201.7 101.2h16M211.8 101.2v1.9M217.7 107.2v4.3M228.6 108.5v4.5M254 101.3v1.3M254 107.7v2.3M264.2 101.3v1.3M264.2 107.7v1.5h-10.2M53.3 137.2h-3.8v22.8h-12.5"/>
<path d="M63.5 134.6h17.8M88.9 134.6h26.7M113 134.6v3.8M162.3 129.4v10.3M162.3 132.1h5.6M175.5 139.7v1.9M183.1 132.1h20.1v2.3M185.4 132.1v2M185.4 139.2v3M193 130.2v9.5M223.5 129.7v10M223.5 132.3h5.1"/>
<path d="M236.2 140v4.8M243.8 132.3h2.6M246.4 138.6v3.6M254 132.1h10.2v2.5M254 132.2h-7.6v1.3M254 129.7v10M21.7 154.9h2.6M24.3 157.5h-2.7v10.9h19M24.3 152.4h-2.6v5.1M24.3 149.9h-2.7v-6.4h18.9v6.4M37 152.4h3.8v5.1h-3.8M37 149.9h16.3"/>
<path d="M37 154.9h3.8M40.6 157.5v14M63.5 147.3h11.4v10.2h6.4M88.9 157.5h26.7M113 146.1h-6.3v2.5M113 143.5v5.1M113 153.7v3.8M162.3 144.8v11.2M175.4 149.9v2.5M180.5 141.6v4.5h1.1M185.4 149.9v2.5M185.4 141.6h-10v3.2"/>
<path d="M193 144.8v7.6M203.2 142v2.5M203.2 149.6v2.8M223.5 144.8v7.6M236.2 141.6h10.2M236.2 149.9v2.5M241.3 141.6v4.5h1.3M246.4 149.9v2.5M254 144.8v7.6M264.2 149.9v2.5h-101.9M264.2 142.2v2.6M24.3 160v3.3h13.8v-3.3"/>
</g>
<g fill="#008400" stroke="#008400" stroke-width=".18">
<circle cx="62" cy="59.2" r=".46"/>
<circle cx="108.8" cy="57.4" r=".46"/>
<circle cx="108.5" cy="39.6" r=".46"/>
<circle cx="64.5" cy="31.8" r=".46"/>
<circle cx="40.6" cy="168.4" r=".46"/>
<circle cx="38.1" cy="160" r=".46"/>
<circle cx="40.5" cy="149.9" r=".46"/>
<circle cx="40.8" cy="154.9" r=".46"/>
<circle cx="40.6" cy="157.5" r=".46"/>
<circle cx="21.7" cy="157.5" r=".46"/>
<circle cx="21.7" cy="154.9" r=".46"/>
<circle cx="113" cy="134.6" r=".46"/>
<circle cx="113" cy="146.1" r=".46"/>
<circle cx="113" cy="157.5" r=".46"/>
<circle cx="108.8" cy="106.9" r=".46"/>
<circle cx="127.3" cy="89.2" r=".46"/>
<circle cx="108.5" cy="89.2" r=".46"/>
<circle cx="61.8" cy="114.3" r=".46"/>
<circle cx="64.4" cy="87.4" r=".46"/>
<circle cx="59.4" cy="87.4" r=".46"/>
<circle cx="127.3" cy="39.6" r=".46"/>
<circle cx="151.9" cy="39.6" r=".46"/>
<circle cx="175.4" cy="152.4" r=".46"/>
<circle cx="162.3" cy="152.4" r=".46"/>
<circle cx="185.4" cy="152.4" r=".46"/>
<circle cx="185.4" cy="141.6" r=".46"/>
<circle cx="185.4" cy="132.1" r=".46"/>
<circle cx="162.3" cy="132.1" r=".46"/>
<circle cx="180.5" cy="141.6" r=".46"/>
<circle cx="175.5" cy="141.6" r=".46"/>
<circle cx="236.2" cy="152.4" r=".46"/>
<circle cx="223.5" cy="152.4" r=".46"/>
<circle cx="203.2" cy="152.4" r=".46"/>
<circle cx="193" cy="152.4" r=".46"/>
<circle cx="223.5" cy="132.3" r=".46"/>
<circle cx="193" cy="132.1" r=".46"/>
<circle cx="217.7" cy="111.5" r=".46"/>
<circle cx="201.7" cy="111.5" r=".46"/>
<circle cx="228.6" cy="111.5" r=".46"/>
<circle cx="228.6" cy="91.2" r=".46"/>
<circle cx="211.8" cy="101.2" r=".46"/>
<circle cx="217.7" cy="101.2" r=".46"/>
<circle cx="217.7" cy="91.2" r=".46"/>
<circle cx="172.2" cy="89.2" r=".46"/>
<circle cx="152.4" cy="89.2" r=".46"/>
<circle cx="201.7" cy="101.2" r=".46"/>
<circle cx="201.7" cy="91.2" r=".46"/>
<circle cx="153.2" cy="106.9" r=".46"/>
<circle cx="241.3" cy="141.6" r=".46"/>
<circle cx="236.2" cy="141.6" r=".46"/>
<circle cx="246.4" cy="152.4" r=".46"/>
<circle cx="254" cy="152.4" r=".46"/>
<circle cx="246.4" cy="141.6" r=".46"/>
<circle cx="254" cy="132.1" r=".46"/>
<circle cx="254" cy="132.2" r=".46"/>
<circle cx="152.5" cy="57.4" r=".46"/>
<circle cx="171.7" cy="39.6" r=".46"/>
<circle cx="246.4" cy="132.3" r=".46"/>
<circle cx="254" cy="109.2" r=".46"/>
</g>
<text font-size="2.8" fill="#840000" x="178" y="190.9">Title:</text>
<g font-size="2.1" fill="#840000">
<text x="178" y="184">Sheet:</text>
<text x="178" y="186.7">File:</text>
<text x="184.1" y="186.7">sub.kicad_sch</text>
<text x="178" y="196.9">KiCad</text>
<text x="178" y="194.1">Size:</text>
<text x="184.7" y="194.1">A4</text>
<text x="185.7" y="196.9">E.D.A.</text>
<text x="193.3" y="196.9">8.0.8</text>
<text x="200" y="194.1">Date:</text>
<text x="263" y="194.3">Rev:</text>
<text x="263" y="196.9">Id:</text>
<text x="267.1" y="196.9">1/1</text>
<text x="269.4" y="194.3">3.2</text>
</g>
<g font-size="1.8" fill="#840000">
<text x="35" y="11.9">1</text>
<text x="85" y="11.9">2</text>
<text x="135" y="11.9">3</text>
<text x="185" y="11.9">4</text>
<text x="235" y="11.9">5</text>
<text x="285" y="11.9">6</text>
<text x="34.9" y="29">S</text>
<text x="110.7" y="25.4">1</text>
<text x="122.5" y="25.4">2</text>
<text x="155.4" y="25.4">1</text>
<text x="167.2" y="25.4">2</text>
<text x="10.3" y="35.9">A</text>
<text x="34.3" y="34">TN</text>
<text x="35" y="31.5">T</text>
<text x="52.8" y="35.2">SW1</text>
<text x="71.3" y="32.7">Tip1</text>
<text x="285.3" y="35.9">A</text>
<text x="59.2" y="40.3" transform="rotate(-90 59.2 40.3)">3</text>
<text x="64.3" y="40.3" transform="rotate(-90 64.3 40.3)">1</text>
<text x="61.7" y="48" transform="rotate(-90 61.7 48)">2</text>
<text x="110.7" y="52.1">6</text>
<text x="154.4" y="52.1">2</text>
<text x="193.5" y="51.8">Tip1</text>
<text x="203.1" y="48">1</text>
<text x="203.1" y="50.5">3</text>
<text x="203.1" y="53.1">5</text>
<text x="212" y="48">2</text>
<text x="212" y="50.5">4</text>
<text x="212" y="53.1">6</text>
<text x="218.9" y="51.8">SW1</text>
<text x="34.9" y="56.4">S</text>
<text x="35" y="58.9">T</text>
<text x="90.5" y="58.4">Tip1</text>
<text x="110.7" y="57.2">5</text>
<text x="123.4" y="54.6">7</text>
<text x="132.9" y="58.4">Tip2</text>
<text x="154.4" y="57.2">3</text>
<text x="167.1" y="54.6">1</text>
<text x="193.5" y="59.4">Tip4</text>
<text x="193.5" y="54.3">Tip2</text>
<text x="193.5" y="56.8">Tip3</text>
<text x="203.1" y="55.6">7</text>
<text x="203.1" y="58.2">9</text>
<text x="211.4" y="58.2">10</text>
<text x="212" y="55.6">8</text>
<text x="218.9" y="54.3">SW2</text>
<text x="218.9" y="59.4">SW4</text>
<text x="218.9" y="56.8">SW3</text>
<text x="34.3" y="61.5">TN</text>
<text x="53.2" y="62.7">SW2</text>
<text x="71.3" y="60.1">Tip2</text>
<text x="190.7" y="61.9">A Rail</text>
<text x="202.5" y="60.7">11</text>
<text x="211.4" y="60.7">12</text>
<text x="218.6" y="61.9">B</text>
<text x="221" y="61.9">Rail</text>
<text x="56.6" y="67" transform="rotate(-90 56.6 67)">3</text>
<text x="61.7" y="67" transform="rotate(-90 61.7 67)">1</text>
<text x="59.2" y="74.6" transform="rotate(-90 59.2 74.6)">2</text>
<text x="111.7" y="76.2">1</text>
<text x="123.5" y="76.2">2</text>
<text x="155.9" y="76.2">1</text>
<text x="167.7" y="76.2">2</text>
<text x="10.3" y="85.9">B</text>
<text x="34.3" y="89.7">TN</text>
<text x="34.9" y="84.6">S</text>
<text x="35" y="87.1">T</text>
<text x="71.3" y="88.3">Tip3</text>
<text x="285.3" y="85.9">B</text>
<text x="53.2" y="90.9">SW3</text>
<text x="228.3" y="95.8" transform="rotate(-90 228.3 95.8)">8</text>
<text x="59.1" y="100.5" transform="rotate(-90 59.1 100.5)">3</text>
<text x="64.1" y="100.5" transform="rotate(-90 64.1 100.5)">1</text>
<text x="110.8" y="101.6">6</text>
<text x="155" y="101.6">2</text>
<text x="189" y="96.1" transform="rotate(-90 189 96.1)">8</text>
<text x="91.1" y="107.9">Tip3</text>
<text x="110.8" y="106.7">5</text>
<text x="123.5" y="104.1">7</text>
<text x="133.6" y="107.9">Tip4</text>
<text x="155" y="106.7">3</text>
<text x="167.7" y="104.1">1</text>
<text x="189" y="107.5" transform="rotate(-90 189 107.5)">4</text>
<text x="228.3" y="107.3" transform="rotate(-90 228.3 107.3)">4</text>
<text x="34.7" y="111.5">S</text>
<text x="61.6" y="108.1" transform="rotate(-90 61.6 108.1)">2</text>
<text x="34.2" y="116.6">TN</text>
<text x="34.8" y="114">T</text>
<text x="53.1" y="117.8">SW4</text>
<text x="71.1" y="115.3">Tip4</text>
<text x="53.9" y="131.8">4</text>
<text x="168.5" y="131.8">3</text>
<text x="181.2" y="131.8">2</text>
<text x="194" y="129.7" transform="rotate(-90 194 129.7)">A Rail</text>
<text x="255" y="129.2" transform="rotate(-90 255 129.2)">B</text>
<text x="255" y="126.7" transform="rotate(-90 255 126.7)">Rail</text>
<text x="10.3" y="135.9">C</text>
<text x="53.9" y="136.9">6</text>
<text x="61.5" y="134.4">5</text>
<text x="229.2" y="132.1">3</text>
<text x="241.9" y="132.1">2</text>
<text x="285.3" y="135.9">C</text>
<text x="175.3" y="139.1" transform="rotate(-90 175.3 139.1)">1</text>
<text x="185.2" y="143.6" transform="rotate(-90 185.2 143.6)">3</text>
<text x="236" y="139.4" transform="rotate(-90 236 139.4)">1</text>
<text x="246.1" y="143.6" transform="rotate(-90 246.1 143.6)">3</text>
<text x="25.5" y="149.6">1</text>
<text x="34.3" y="149.6">2</text>
<text x="53.9" y="144.5">1</text>
<text x="53.9" y="149.6">3</text>
<text x="61.5" y="147.1">2</text>
<text x="181.5" y="145.8">2</text>
<text x="185.2" y="149.9" transform="rotate(-90 185.2 149.9)">1</text>
<text x="242.5" y="145.8">2</text>
<text x="246.1" y="149.9" transform="rotate(-90 246.1 149.9)">1</text>
<text x="25.5" y="152.1">3</text>
<text x="25.5" y="154.7">5</text>
<text x="34.3" y="152.1">4</text>
<text x="34.3" y="154.7">6</text>
<text x="25.5" y="157.2">7</text>
<text x="25.5" y="159.8">9</text>
<text x="33.7" y="159.8">10</text>
<text x="34.3" y="157.2">8</text>
<text x="10.3" y="185.9">D</text>
<text x="285.3" y="185.9">D</text>
<text x="35" y="199.9">1</text>
<text x="85" y="199.9">2</text>
<text x="135" y="199.9">3</text>
<text x="185" y="199.9">4</text>
<text x="235" y="199.9">5</text>
<text x="285" y="199.9">6</text>
</g>
<g font-size="1.8" fill="#008484">
<text x="115.3" y="17.8">D1</text>
<text x="160" y="17.8">D3</text>
<text x="113" y="20.2">LED_RG</text>
<text x="157.7" y="20.2">LED_RG</text>
<text x="25.5" y="30.1">J1</text>
<text x="101.3" y="37.9">R7</text>
<text x="118.8" y="37.9">C9</text>
<text x="143.6" y="37.9">R13</text>
<text x="161.3" y="37.9">C13</text>
<text x="63.4" y="47.9">SW2</text>
<text x="100.7" y="43">510</text>
<text x="121.7" y="42.4">10nF</text>
<text x="143.6" y="43">510</text>
<text x="165.4" y="42.4">10nF</text>
<text x="196.6" y="45.3">-12V</text>
<text x="207.1" y="46.1">J5</text>
<text x="214.4" y="45.3">+12V</text>
<text x="25.5" y="57.5">J2</text>
<text x="101.8" y="55.7">R8</text>
<text x="112.8" y="58.3">+</text>
<text x="119.5" y="58.3">U2B</text>
<text x="144.2" y="55.7">R14</text>
<text x="156.5" y="58.3">+</text>
<text x="163.3" y="58.3">U2A</text>
<text x="101.7" y="60.8">1M</text>
<text x="110.6" y="65.1">1M</text>
<text x="110.6" y="62.8">R11</text>
<text x="116.7" y="60.8">TL072CDR</text>
<text x="144.7" y="60.8">1M</text>
<text x="154.3" y="65.1">1M</text>
<text x="154.3" y="62.8">R17</text>
<text x="160.4" y="60.8">TL072CDR</text>
<text x="114" y="71">LED_RG</text>
<text x="116.3" y="68.6">D5</text>
<text x="158.2" y="71">LED_RG</text>
<text x="160.5" y="68.6">D7</text>
<text x="60.6" y="74.3">SW1</text>
<text x="25.5" y="85.7">J3</text>
<text x="101.8" y="87.5">R9</text>
<text x="117.5" y="87.5">C10</text>
<text x="144.9" y="87.5">R15</text>
<text x="162" y="86.8">C14</text>
<text x="229.8" y="85.9" transform="rotate(-90 229.8 85.9)">+12V</text>
<text x="250.7" y="89.5">-12V</text>
<text x="261.6" y="89.5">+12V</text>
<text x="101.2" y="92.6">510</text>
<text x="121.6" y="91.9">10nF</text>
<text x="144.9" y="92.6">510</text>
<text x="165.4" y="91.9">10nF</text>
<text x="190.1" y="100.3" transform="rotate(-90 190.1 100.3)">V+</text>
<text x="190.7" y="100.8">U2C</text>
<text x="204" y="97">C6</text>
<text x="204" y="99.3">100nF</text>
<text x="220" y="99">100nF</text>
<text x="220" y="96.7">C11</text>
<text x="229.5" y="100" transform="rotate(-90 229.5 100)">V+</text>
<text x="230.1" y="100.5">U4C</text>
<text x="266.7" y="97.1">D11</text>
<text x="63" y="107.8">SW3</text>
<text x="101.2" y="105.3">R10</text>
<text x="112.9" y="107.8">+</text>
<text x="119.7" y="107.8">U4B</text>
<text x="146.8" y="105.3">R16</text>
<text x="157.1" y="107.8">+</text>
<text x="163.9" y="107.8">U4A</text>
<text x="190.1" y="104.8" transform="rotate(-90 190.1 104.8)">V-</text>
<text x="190.7" y="103.1">TL072CDR</text>
<text x="204" y="104.6">C7</text>
<text x="204" y="106.9">100nF</text>
<text x="220" y="106.7">100nF</text>
<text x="220" y="104.3">C12</text>
<text x="229.5" y="104.5" transform="rotate(-90 229.5 104.5)">V-</text>
<text x="230.1" y="102.8">TL072CDR</text>
<text x="255.7" y="104.9">R4</text>
<text x="255.7" y="107.2">2.2K</text>
<text x="265.9" y="104.9">R3</text>
<text x="265.9" y="107.2">2.2K</text>
<text x="25.4" y="112.6">J4</text>
<text x="101.7" y="110.3">1M</text>
<text x="110.6" y="112.3">R12</text>
<text x="116.8" y="110.3">TL072CDR</text>
<text x="147.3" y="110.3">1M</text>
<text x="154.9" y="112.3">R18</text>
<text x="161" y="110.3">TL072CDR</text>
<text x="110.6" y="114.7">1M</text>
<text x="154.9" y="114.7">1M</text>
<text x="229.1" y="121.6" transform="rotate(-90 229.1 121.6)">-12V</text>
<text x="159.8" y="126.5">+12V</text>
<text x="172.4" y="129.3">LM317</text>
<text x="174.1" y="126.9">U1</text>
<text x="221" y="126.7">+12V</text>
<text x="233.1" y="129.6">LM317</text>
<text x="234.8" y="127.1">U3</text>
<text x="83.7" y="132.4">D2</text>
<text x="118.1" y="135.5">+12V</text>
<text x="170.7" y="132.9">VI</text>
<text x="176.4" y="136.9" transform="rotate(-90 176.4 136.9)">ADJ</text>
<text x="177.7" y="132.9">VO</text>
<text x="187.2" y="136.3">R5</text>
<text x="231.4" y="133.2">VI</text>
<text x="237.1" y="137.2" transform="rotate(-90 237.1 137.2)">ADJ</text>
<text x="238.4" y="133.2">VO</text>
<text x="248.1" y="135.7">R6</text>
<text x="58.9" y="138.7">SW4B</text>
<text x="79.7" y="138.5">1N5819WS</text>
<text x="114.8" y="142.8">C16</text>
<text x="115.1" y="141.1">22uF</text>
<text x="164.7" y="141.9">C1</text>
<text x="187.2" y="138.7">620</text>
<text x="194.8" y="142.1">C3</text>
<text x="195.1" y="143.9">22uF</text>
<text x="225.9" y="141.9">C4</text>
<text x="248.1" y="138">620</text>
<text x="255.8" y="142.1">C8</text>
<text x="256" y="143.9">22uF</text>
<text x="266.7" y="138">D10</text>
<text x="29.4" y="147.5">J6</text>
<text x="164.7" y="144.2">100nF</text>
<text x="169" y="146.9">C2</text>
<text x="169" y="149.5">10uF</text>
<text x="187.1" y="146">RV1</text>
<text x="187.1" y="148.8">5K</text>
<text x="204.1" y="149.2">620</text>
<text x="204.7" y="146.7">R1</text>
<text x="225.9" y="144.2">100nF</text>
<text x="229.9" y="146.9">C5</text>
<text x="229.9" y="149.5">10uF</text>
<text x="248" y="146">RV2</text>
<text x="248" y="148.8">5K</text>
<text x="259.7" y="146.9">620</text>
<text x="260.3" y="149.5">R2</text>
<text x="52.7" y="155.5">MFS201N-9-Z</text>
<text x="58.6" y="153">SW4A</text>
<text x="84" y="155">D4</text>
<text x="114.8" y="153">C15</text>
<text x="115.1" y="151.2">22uF</text>
<text x="80.5" y="161.6">1N5819WS</text>
<text x="118.8" y="158">-12V</text>
<text x="78.7" y="185.3">SO1</text>
<text x="104.1" y="185.3">SO2</text>
<text x="128" y="185.3">SO5</text>
<text x="153.4" y="185.3">SO7</text>
<text x="38.5" y="189">OSWF_logo</text>
<text x="41.7" y="186.7">GR2</text>
<text x="54.2" y="189">small_logo</text>
<text x="57.5" y="186.7">GR1</text>
<text x="78.7" y="187.7">LED Spacer</text>
<text x="104.1" y="187.7">LED Spacer</text>
<text x="128" y="187.7">LED Spacer</text>
<text x="153.4" y="187.7">LED Spacer</text>
<text x="78.7" y="192.9">SO3</text>
<text x="78.7" y="195.4">LED Spacer</text>
<text x="104.1" y="192.9">SO4</text>
<text x="104.1" y="195.4">LED Spacer</text>
<text x="128" y="192.9">SO6</text>
<text x="128" y="195.4">LED Spacer</text>
<text x="153.4" y="192.9">SO8</text>
<text x="153.4" y="195.4">LED Spacer</text>
</g>
<g font-size="1.8" fill="#0000c2">
<text x="24.6" y="23.4">Input</text>
<text x="30.6" y="23.4">range:</text>
<text x="37.7" y="23.4">-12V</text>
<text x="43.9" y="23.4">~ +12V</text>
<text x="167.9" y="20.7">so</text>
<text x="171.2" y="20.7">that</text>
<text x="172.3" y="22.7">Switch</text>
<text x="173.1" y="18.6">Note:</text>
<text x="176.1" y="20.7">Red</text>
<text x="179.1" y="18.6">Signal</text>
<text x="179.6" y="22.7">the</text>
<text x="180.8" y="20.7">indicates</text>
<text x="183.7" y="22.7">polarity</text>
<text x="186.2" y="18.6">indicator</text>
<text x="190.6" y="20.7">positive</text>
<text x="192.1" y="22.7">of</text>
<text x="195.1" y="22.7">these</text>
<text x="195.8" y="18.6">LEDs</text>
<text x="199.1" y="20.7">voltage</text>
<text x="201.4" y="22.7">LEDs</text>
<text x="201.5" y="18.6">(D1,</text>
<text x="206.6" y="18.6">D3</text>
<text x="207" y="22.7">to</text>
<text x="207.1" y="20.7">and</text>
<text x="210.1" y="22.7">reverse</text>
<text x="210.2" y="18.6">D5,</text>
<text x="211.8" y="20.7">Green</text>
<text x="214.5" y="18.6">D7)</text>
<text x="218.1" y="22.7">the</text>
<text x="218.3" y="20.7">indicates</text>
<text x="219" y="18.6">are</text>
<text x="222.2" y="22.7">indication.</text>
<text x="223.2" y="18.6">installed</text>
<text x="228.1" y="20.7">negative.</text>
<text x="255.1" y="101.7">2.6V</text>
<text x="255.2" y="97.1">D12</text>
<text x="255.8" y="98.8">Blue</text>
<text x="267" y="99.6">Red</text>
<text x="205.7" y="137.8">D9</text>
<text x="63" y="143.6">Locations</text>
<text x="64.3" y="141.6">Short</text>
<text x="70.5" y="141.6">across</text>
<text x="73.2" y="143.6">are</text>
<text x="77.4" y="143.6">marked</text>
<text x="77.9" y="141.6">diodes</text>
<text x="85.3" y="141.6">to</text>
<text x="85.5" y="143.6">by</text>
<text x="88.3" y="141.6">get</text>
<text x="88.8" y="143.6">arrows</text>
<text x="92.4" y="141.6">full</text>
<text x="96.2" y="143.6">on</text>
<text x="96.8" y="141.6">voltage.</text>
<text x="99.7" y="143.6">board.</text>
<text x="205.7" y="139.2">Green</text>
<text x="266.7" y="140.2">Yellow</text>
<text x="25.5" y="166.1">EU Power</text>
<text x="36" y="166.1">In</text>
<text x="56.6" y="165.2">Caution!</text>
<text x="65.6" y="165.2">Shorting</text>
<text x="74.7" y="165.2">diodes</text>
<text x="82" y="165.2">removes</text>
<text x="91" y="165.2">reverse</text>
<text x="99" y="165.2">polarity</text>
<text x="107.4" y="165.2">protection.</text>
<text x="76.1" y="178.9">note:</text>
<text x="82" y="178.9">the</text>
<text x="86.1" y="178.9">currently</text>
<text x="95.7" y="178.9">specd'</text>
<text x="103" y="178.9">blue</text>
<text x="108.2" y="178.9">LED doesn't</text>
<text x="120.9" y="178.9">fit</text>
<text x="124.1" y="178.9">in</text>
<text x="127" y="178.9">the</text>
<text x="131.2" y="178.9">spacer.</text>
<text x="75.6" y="181">The</text>
<text x="80" y="181">spacer</text>
<text x="87.5" y="181">is</text>
<text x="90.3" y="181">included</text>
<text x="99.5" y="181">in</text>
<text x="102.4" y="181">case</text>
<text x="107.9" y="181">a</text>
<text x="110.2" y="181">blue</text>
<text x="115.5" y="181">LED is</text>
<text x="122.9" y="181">found</text>
<text x="129.4" y="181">that</text>
<text x="134.3" y="181">fits.</text>
</g>
</svg>
